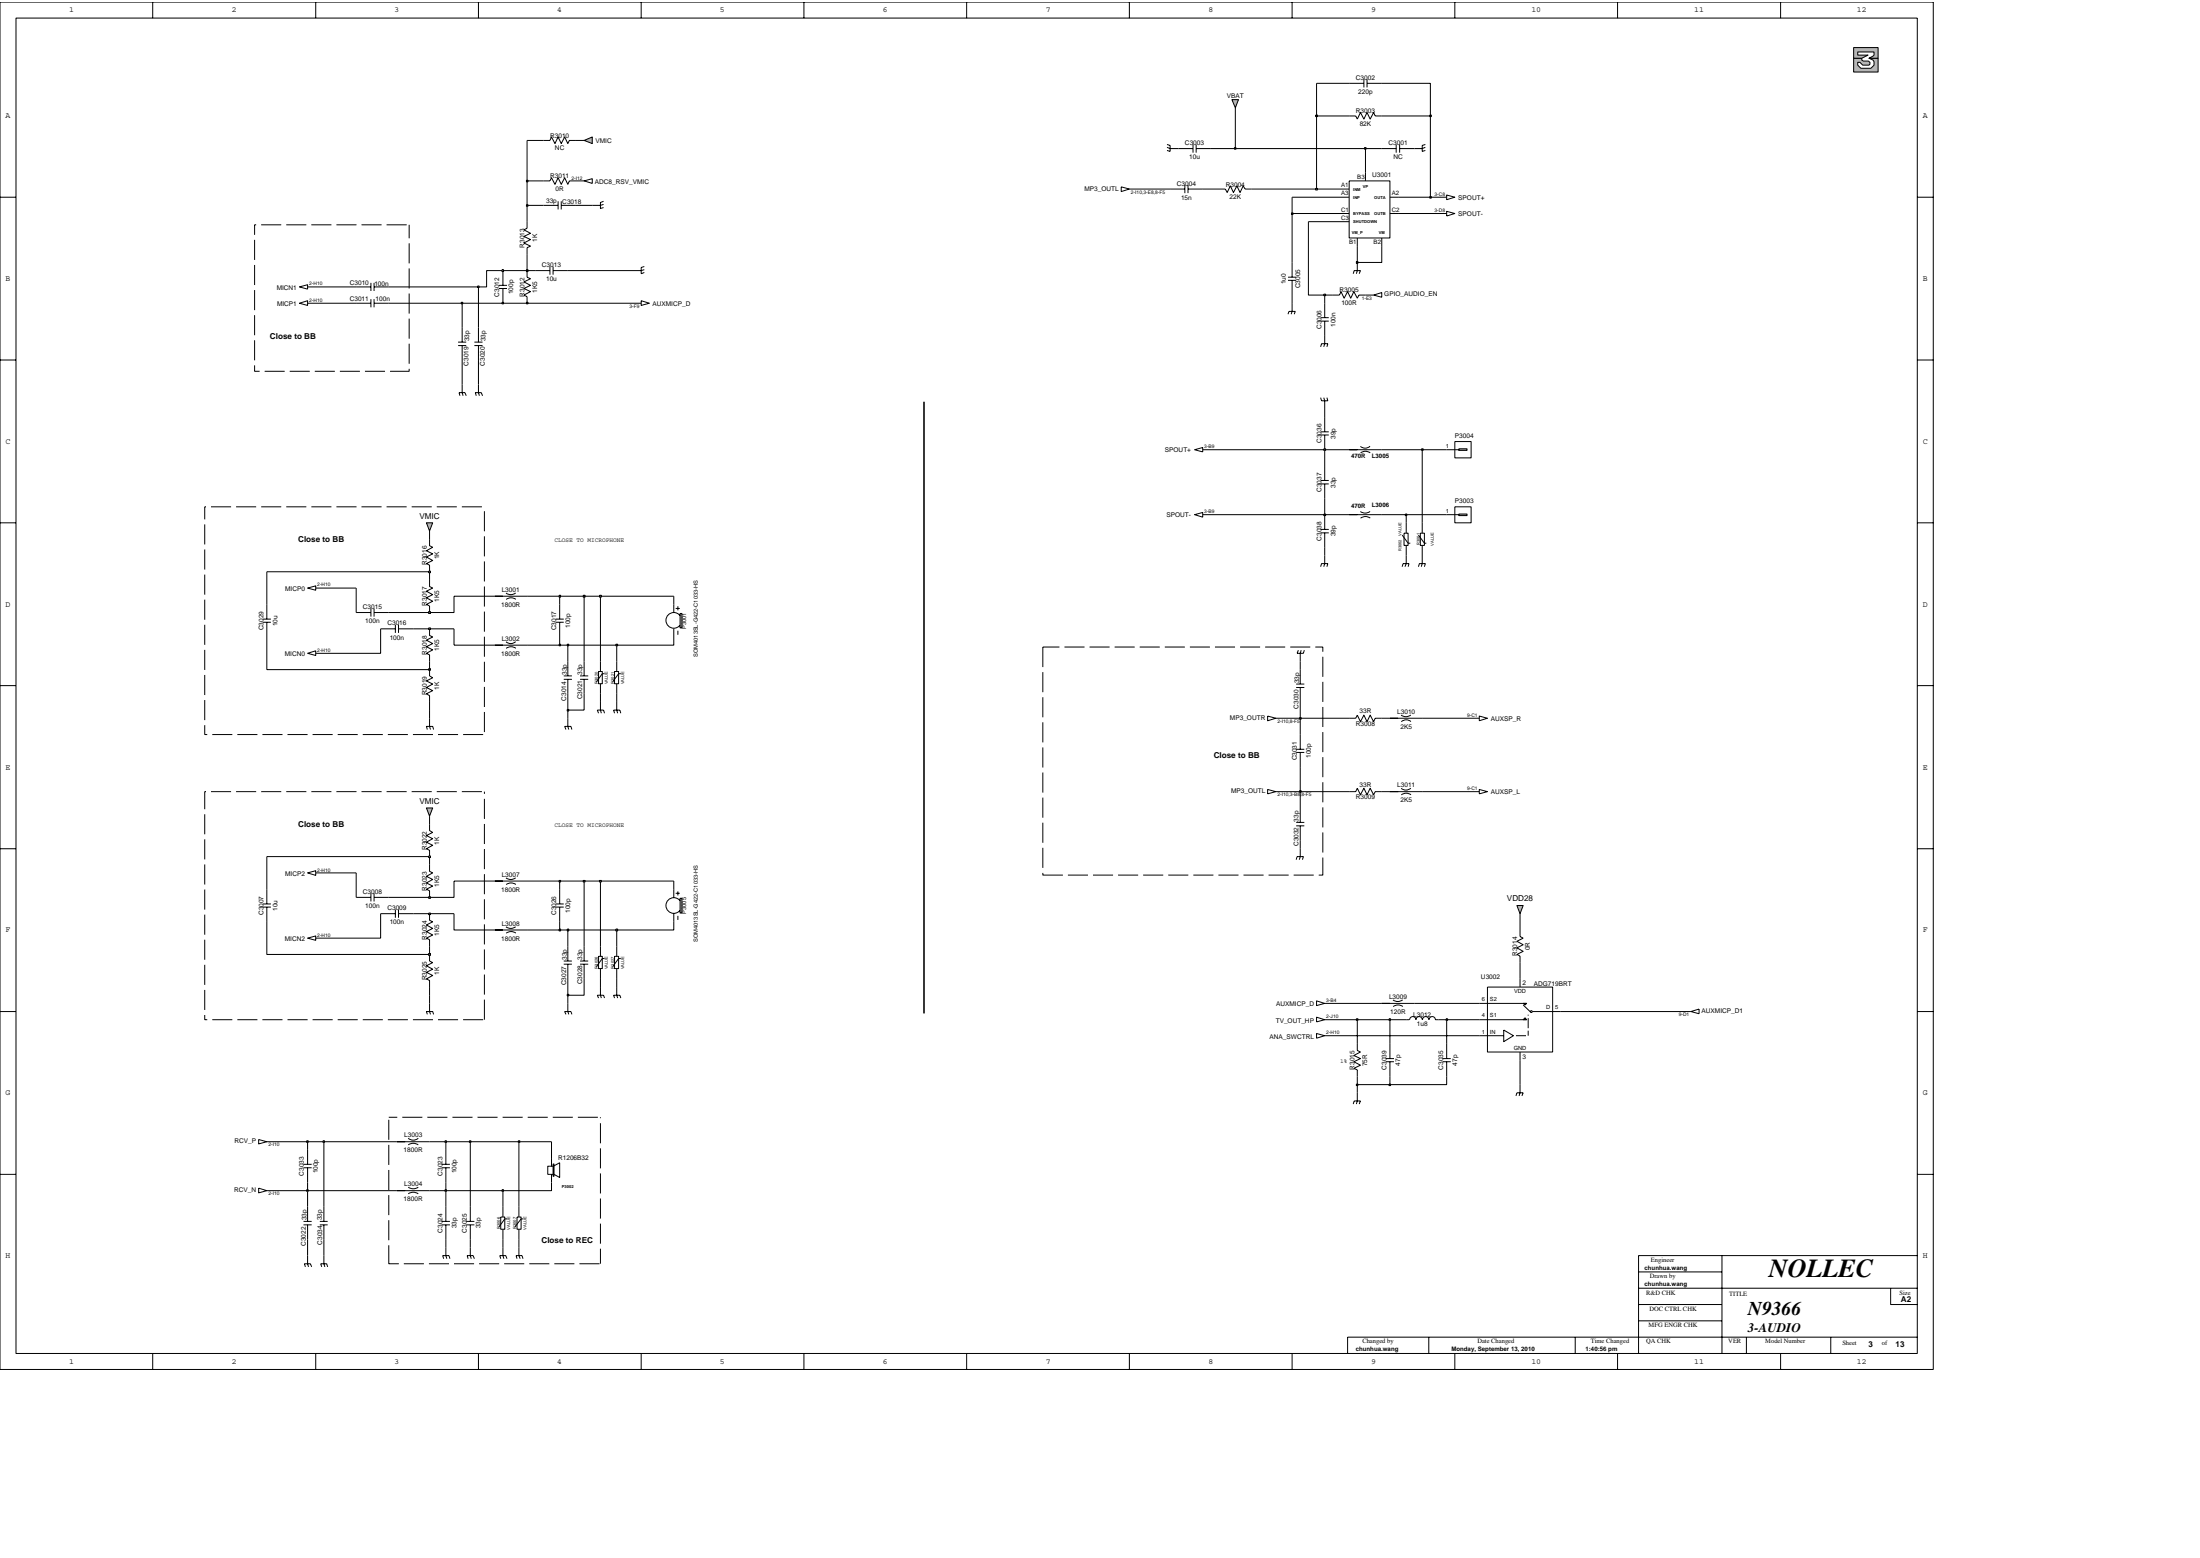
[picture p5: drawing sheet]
<svg xmlns="http://www.w3.org/2000/svg" width="297mm" height="210mm" viewBox="0 0 297 210" stroke-linecap="round" stroke-linejoin="round" font-family="sans-serif">
<path d="M91.2 82.1h.6M91.5 81.8v.6M91.5 85.1v.6M175 111.4h1.1M175 111h1.1M175.6 109v2M175.6 111.4v2" fill="none" stroke="#000" stroke-width=".14"/>
<path d="M91.8 82.8h.3v1.9h-.3z" fill="#b3b3b3"/>
<g fill="none" stroke="#000" stroke-width=".14">
<path d="M87 36l-.4 .1v.8l.4-.1M87 36.4l-.4 .1h-1.1M195.3 26.3l1.1 .3-1.1 .4zM61.8 46.6h1.1M61.8 46.2h1.1M62.4 44.2v2M62.4 46.6v2M178.3 58.7h1.1M178.3 58.3h1.1M178.3 43.3h1.1M178.3 42.9h1.1M178.9 40.9v2"/>
<path d="M178.9 43.3v2M178.9 56.3v2M178.9 58.7v2M66.8 80.5h4.4M69.6 80l-.6 .2-.7-.2M69.7 80.9l-.7-.2-.7 .2M80.8 96.3l-.2-.5h.9l.1 .5M81.1 94.7v1.1l.1 .5M91 81.6v1.1M91 84.9v1.1M91.8 83.1a1.06 1.06 0 0 0-1.5-.2 1.06 1.06 0 0 0-.1 1.6 1.06 1.06 0 0 0 1.6-.1M91.8 82.8h.3v1.9h-.3z"/>
<path d="M41.5 117.8l1.1-.3v.6zM177.8 135.1l1.1 .3-1.1 .3zM177.8 139.5l1.1 .3-1.1 .3zM59.6 157.6h1.1M59.6 157.1h1.1M60.2 155.2v1.9M60.2 157.6v2M204.7 147.9l.1-.4h.9l-.2 .4M205.2 146.4v1.1l-.1 .4M59.9 169.9l-.1-.5h.8l.1 .5M60.2 168.3v1.1l.1 .5"/>
</g>
<path d="M197 60.6h1.1v.2h-1.1z" fill="#b3b3b3"/>
<g fill="none" stroke="#000" stroke-width=".14">
<path d="M157.6 19.9l.4 .2h1.1M157.6 19.5l.4 .1v.8l-.4-.1M182.2 11.2h1.9M184.1 10.7v1.1M184.6 10.7v1.1M184.6 11.2h2M188.5 19.5v1.1M189 19.5v1.1M40.4 38.7l1.1-.3v.6zM71.2 36.5v.9l.4 .2-.9 .4 .9 .5-.9 .4 .9 .5-.9 .4 .5 .2v.9M73.4 24.4h.9l.2-.4 .4 .9 .5-.9 .4 .9 .4-.9 .5 .9 .2-.5h.9M73.4 27.7h2"/>
<path d="M75.4 27.2v1.1M75.8 27.7h2M75.8 27.2v1.1M81.5 27.2l-.4 .1v.8l.4-.1M81.5 27.6l-.4 .1h-1.1M180 39.8h.8l.3-.4 .4 .8 .4-.8 .5 .8 .4-.8 .5 .8 .2-.4h.9M182.7 36.9l.1-.4h.9l-.2 .4M183.3 35.4v1.1l-.2 .4M185.5 39.8l1.1-.3v.6zM186.6 20.1h1.9M189 20.1h2M195.3 28.5l1.1 .3-1.1 .4z"/>
<path d="M40.4 40.9l1.1-.3v.6zM64.1 46.6h1.1M64.1 46.2h1.1M64.3 53.4l-.1-.4h.8l.2 .4M64.6 44.2v2M64.6 46.6v2M64.6 51.9v1.1l.1 .4M173.9 42.4l.1-.4h.9l-.1 .4M174.5 40.9v1.1l-.2 .4M178.3 46.8l.1-.4h.9l-.1 .4M178.9 45.3v1.1l-.2 .4M196.4 59.6h2.2v2.2h-2.2z"/>
<path d="M41.5 79.4l1.1-.3v.6zM58 78.3v.8l.4 .3-.8 .4 .8 .4-.8 .5 .8 .4-.8 .5 .4 .2v.9M58 72.8v.8l.4 .3-.8 .4 .8 .4-.8 .5 .8 .4-.8 .5 .4 .2v.9M178.3 76.5l.1-.4h.9l-.1 .4M178.3 71.9h1.1M178.3 71.4h1.1M178.9 69.5v1.9M178.9 71.9v2M178.9 75v1.1l-.2 .4M182.2 60.7h4.4M185 60.2a.97 .97 0 0 1-1.3 0M185 61.1l-.6-.2-.7 .2"/>
<path d="M191.5 72.2l.8 1.1h.3M191.5 76.5l.1-.4h.8l-.1 .4M191.8 72h.5v1.6h-.5zM192 70.6v1.4M192 73.6v2.5l-.1 .4M195.3 60.7h1.7M197 60.6h1.1v.2h-1.1zM41.5 88.2l1.1-.4v.7zM57.7 98.5l-.1-.5h.8l.1 .5M58 90.4v.8l.4 .3-.8 .4 .8 .4-.8 .5 .8 .4-.8 .4 .4 .3v.8M58 96.9v1.1l.1 .5M66.8 87.1h4.4"/>
<path d="M69.6 86.6a.97 .97 0 0 1-1.3 0M69.7 87.5l-.7-.2-.7 .2M78.3 91.7h1.1M78.3 91.2h1.1M78.9 89.3v1.9M78.9 91.7v1.9M83 90.6h.5v1.7h-.5zM83 96.3l-.2-.5h.9l.1 .5M83.3 89.3v1.3M83.3 92.3v1.3M83.3 94.7v1.1l.1 .5M83.8 90.9h-.3l-.8 1.1"/>
<path d="M199.7 96.6l1.1 .3-1.1 .4zM171.2 106.5l1.1 .3-1.1 .3zM187.7 106.8h4.3M190.5 106.4a.97 .97 0 0 1-1.3 0M190.5 107.3l-.6-.3-.7 .3M35.5 122.4h1.1M35.5 122h1.1M36 120v2M36 122.4v2M51.4 123.3h2M53.4 122.8v1.1M53.8 122.8v1.1"/>
<path d="M53.8 123.3h2M58 128.8v.9l.4 .2-.8 .4 .8 .5-.8 .4 .8 .4-.8 .5 .4 .2v.9M76.1 130.1h1.1M76.1 129.7h1.1M76.7 127.7v2M76.7 130.1v2M80.8 134.7l-.2-.4h.9l.1 .4M81.1 133.2v1.1l.1 .4M83 129.1h.5v1.6h-.5zM83 134.7l-.2-.4h.9l.1 .4M83.3 127.7v1.4M83.3 130.7v1.4"/>
<path d="M83.3 133.2v1.1l.1 .4M83.8 129.4h-.3l-.8 1.1M177.8 137.3l1.1 .3-1.1 .3zM186.6 135.4h4.4M189.4 134.9l-.7 .3-.6-.3M189.4 135.8l-.6-.2-.7 .2M189.9 137.6h.4M190.3 137.6a.42 .42 0 0 1 .5-.4 .42 .42 0 0 1 .4 .4 .42 .42 0 0 1 .4-.4 .42 .42 0 0 1 .4 .4M192.1 137.6a.42 .42 0 0 1 .4-.4 .42 .42 0 0 1 .4 .4M193 137.6a.42 .42 0 0 1 .4-.4 .42 .42 0 0 1 .4 .4h.4M41 157.6h1.1M41 157.1h1.1"/>
<path d="M41.5 155.2v1.9M41.5 157.6v2M53.6 154.1h4.4M55.1 153.6a1.02 1.02 0 0 0 1.4 0M55.1 154.5l.7-.2 .7 .2M182.7 149l.1-.4h.9l-.2 .4M183.3 140.9v.9l.4 .2-.9 .4 .9 .5-.9 .4 .9 .4-.9 .5 .5 .2v.9M183.3 147.5v1.1l-.2 .4M62.9 165.3h1.2M62.9 164.8h1.2M63.5 162.8v2M63.5 165.3v1.9"/>
<path d="M67.6 169.9l-.1-.5h.8l.2 .5M67.9 168.3v1.1l.1 .5"/>
</g>
<path d="M57.6 109h.8l-.4 1.1z" fill="#b3b3b3"/>
<path d="M161.1 19.5v1.1M161.5 19.5v1.1M159.1 20.1h2M161.5 20.1h2M57.6 109h.8l-.4 1.1z" fill="none" stroke="#000" stroke-width=".14"/>
<path d="M197 69.4h1.1v.2h-1.1z" fill="#b3b3b3"/>
<g fill="none" stroke="#000" stroke-width=".14">
<path d="M73.4 19h.9l.2-.5 .4 .9 .5-.9 .4 .9 .4-.9 .5 .9 .2-.4h.9M182.2 15.6h.8l.3 .5 .4-.9 .4 .9 .5-.9 .4 .9 .5-.9 .2 .4h.9M72.3 36.5h2M74.3 36v1.1M74.7 36.5h2M74.7 36v1.1M164.6 25.5h.8l.3 .5 .4-.9 .4 .9 .5-.9 .4 .9 .5-.9 .2 .4h.9M189.3 72.2l.8 1.1h.3M189.6 72h.5v1.6h-.5zM189.9 70.6v1.4M189.9 73.6v1.4M195.3 69.5h1.7"/>
<path d="M196.4 68.4h2.2v2.2h-2.2zM197 69.4h1.1v.2h-1.1zM75 84h1.1M75 83.6h1.1M75.6 81.6v2M75.6 84v2M76.4 98.5l-.2-.5h.9l.1 .5M76.7 96.9v1.1l.1 .5M175.3 87.7l-.2 .5h.9l.1-.5M175.7 87.7l-.1 .5v1.1M187.7 96.9h4.3M190.5 96.5l-.7 .2-.6-.2"/>
<path d="M190.5 97.4a.97 .97 0 0 0-1.3 0M228.3 136.5l1.1-.3v.6zM187.1 143.3h1.1M187.1 142.9h1.1M187.7 140.9v2M187.7 143.3v2M194.8 143.3h1.1M194.8 142.9h1.1M195.3 140.9v2M195.3 143.3v2M41 165.3h1.1M41 164.8h1.1"/>
<path d="M41.2 171l-.1-.5h.8l.2 .5M41.5 162.8v2M41.5 165.3v1.9M41.5 169.4v1.1l.2 .5M43.4 171l-.1-.5h.8l.1 .5M43.7 169.4v1.1l.2 .5"/>
</g>
<path d="M204.8 122.2h.9l-.5 1.1z" fill="#b3b3b3"/>
<path d="M86.6 40.6l1.1 .3-1.1 .3zM204.8 122.2h.9l-.5 1.1z" fill="none" stroke="#000" stroke-width=".14"/>
<path d="M57.6 70.6h.8l-.4 1.1z" fill="#b3b3b3"/>
<g fill="none" stroke="#000" stroke-width=".14">
<path d="M67.4 38.9h1.1M67.4 38.5h1.1M67.9 36.5v2M67.9 38.9v2M78.9 24.4l1.1-.3v.7zM62.1 53.4l-.1-.4h.8l.1 .4M62.4 51.9v1.1l.1 .4M57.6 70.6h.8l-.4 1.1zM161.3 69.5l1.1-.3v.6zM161.3 60.7l1.1-.3v.6zM182.2 69.5h4.4M185 69l-.7 .2-.6-.2"/>
<path d="M185 69.9l-.6-.2-.7 .2M76.1 91.7h1.1M76.1 91.2h1.1M76.7 89.3v1.9M76.7 91.7v1.9M171.2 96.6l1.1 .3-1.1 .4zM175.6 99.1v2M58 116.7v.9l.4 .2-.8 .5 .8 .4-.8 .5 .8 .4-.8 .4 .4 .2v.9M58 111.2v.9l.4 .2-.8 .5 .8 .4-.8 .5 .8 .4-.8 .4 .4 .3v.8M175 101.5h1.1M175 101.1h1.1M175.6 101.5v2"/>
<path d="M199.7 106.5l1.1 .3-1.1 .3zM41.5 126.6l1.1-.3v.6zM66.8 125.5h4.4M69.6 125.1l-.6 .2-.7-.2M69.7 125.9l-.7-.2-.7 .2M80.8 129.1h.5v1.6h-.5zM81.1 127.7v1.4M81.1 130.7v1.4M81.6 129.4h-.3l-.8 1.1M199.7 137.6h6.4M199.7 135.4h6.4M200.8 133.2h8.8v8.8h-8.8z"/>
<path d="M206.9 136.5h2.7M34.9 153.8l1.1 .3-1.1 .3zM43.2 165.3h1M43.2 164.8h1M43.7 162.8v2M43.7 165.3v1.9M67.6 164.2h.6v1.7h-.6zM67.9 162.8v1.4M67.9 165.9v1.3M68.5 164.5h-.3l-.8 1.1"/>
</g>
<path d="M205.7 135.4h.4l-.2 .2z" fill="#b3b3b3"/>
<g fill="none" stroke="#000" stroke-width=".14">
<path d="M199.7 139.8h3.3M203 139l1.3 .8-1.3 .8zM204.7 139.8h1.3M205.2 132.1v1.1M205.7 135.4h.4l-.2 .2zM206.3 136.9v.2M206.3 137.4v1.4M206.3 139.1v.7M209.6 136.5h1.1M205.2 142v1.1"/>
<circle cx="206.8" cy="136.5" r=".13"/>
</g>
<path d="M205.9 137.4l.2 .2h-.4z" fill="#b3b3b3"/>
<path d="M192.4 19.5l-.4 .1v.8l.4-.1M192.4 19.9l-.4 .2h-1M91.2 120.6h.6M91.5 120.3v.5M91.5 123.6v.5M205.2 125.5v.9l.5 .2-.9 .4 .9 .5-.9 .4 .9 .5-.9 .4 .4 .2v.9M205.7 135.6l1 1M205.9 137.4l.2 .2h-.4zM69.8 169.9l-.1-.5h.8l.1 .5M70.1 168.3v1.1l.1 .5" fill="none" stroke="#000" stroke-width=".14"/>
<path d="M91.8 121.2h.3v2h-.3z" fill="#b3b3b3"/>
<g fill="none" stroke="#000" stroke-width=".14">
<path d="M48.1 40.9h2M50.1 40.4v1.1M50.5 40.4v1.1M50.5 40.9h2M178.3 65.3h1.1M178.3 64.8h1.1M178.9 62.9v1.9M178.9 65.3v2M189.3 76.5l.1-.4h.8l-.1 .4M189.9 75v1.1l-.2 .4M175 116l.1-.4h.9l-.1 .4M175.6 114.5v1.1l-.2 .4"/>
<path d="M76.4 136.9l-.2-.4h.9l.1 .4M76.7 135.4v1.1l.1 .4M91 120v1.1M91 123.3v1.1M91.8 121.6a1.06 1.06 0 0 0-1.5-.2 1.06 1.06 0 0 0-.1 1.6 1.06 1.06 0 0 0 1.6-.1M91.8 121.2h.3v2h-.3zM74.5 156.3v1.1M74.5 158.5v1.1M74.7 157.4h-.7v1.1h.7M74.7 157.4l.9-.5v2l-.9-.5"/>
</g>
<path d="M74.7 157.1h.1v1.6h-.1z" fill="#b3b3b3"/>
<g fill="none" stroke="#000" stroke-width=".14">
<path d="M48.1 38.7h2M50.1 38.2v1.1M50.5 38.2v1.1M50.5 38.7h2M71.2 29.9v.9l-.5 .2 .9 .5-.9 .4 .9 .4-.9 .5 .9 .4-.4 .2v.9M158 25.5h2M160 25v1.1M160.4 25.5h2M160.4 25v1.1M173.9 37.8h1.1M173.9 37.4h1.1M174.5 35.4v2"/>
<path d="M174.5 37.8v2M181.1 25.5h1.1M181.1 26.6h1.1M181.1 28.8h1.1M181.1 29.9h1.1M182.2 24.4h5.5v7.7h-5.5zM183.3 32.1v1.1M184.4 23.3v1.1M186.6 32.1v1.1M187.7 26.6h1.1M187.7 28.8h1.1M178.3 53.7l.1 .4h.9l-.1-.4"/>
<path d="M178.7 53.7l.2 .4v1.1M35.5 84h1.1M35.5 83.6h1.1M36 81.6v2M36 84v2M48.1 82.7h2M50.1 82.1v1.1M50.5 82.1v1.1M50.5 82.7h2M51.4 84.9h2M53.4 84.3v1.1M53.8 84.3v1.1"/>
<path d="M53.8 84.9h2M58 84.9v.9l.4 .2-.8 .4 .8 .5-.8 .4 .8 .4-.8 .5 .4 .2v.9M182.2 96.9h.8l.3-.4 .4 .9 .4-.9 .5 .9 .4-.9 .5 .9 .2-.5h.9M182.2 106.8h.8l.3-.4 .4 .9 .4-.9 .5 .9 .4-.9 .5 .9 .2-.5h.9M48.1 121.1h2M50.1 120.6v1.1M50.5 120.6v1.1M50.5 121.1h2M57.7 136.9l-.1-.4h.8l.1 .4M58 123.3v.9l.4 .2-.8 .4 .8 .5-.8 .4 .8 .5-.8 .4 .4 .2v.9M58 135.4v1.1l.1 .4M78.3 130.1h1.1"/>
<path d="M78.3 129.7h1.1M78.9 127.7v2M78.9 130.1v2M74.7 157.1h.1v1.6h-.1zM34.9 160.3l1.1 .4-1.1 .3zM53.6 160.7h4.4M55.1 160.2l.7 .2 .7-.2M55.1 161.1l.7-.2 .7 .2M59.6 165.3h1.1M59.6 164.8h1.1M60.2 162.8v2M60.2 165.3v1.9"/>
<path d="M63.2 169.9l-.1-.5h.8l.2 .5M63.5 168.3v1.1l.1 .5M69.8 164.2h.6v1.7h-.6zM70.1 162.8v1.4M70.1 165.9v1.3M70.6 164.5h-.2l-.9 1.1"/>
</g>
<path d="M166.3 13.4h.9l-.4 1.1z" fill="#b3b3b3"/>
<path d="M166.3 13.4h.9l-.4 1.1z" fill="none" stroke="#000" stroke-width=".14"/>
<path d="M78.9 19l1.1-.5v.9z" fill="#b3b3b3"/>
<path d="M78.9 19l1.1-.5v.9zM175 92.8h1.1M175 92.3h1.1M175.6 90.4v1.9M175.6 92.8v1.9M66.8 118.9h4.4M69.6 118.5l-.6 .2-.7-.2M69.7 119.4l-.7-.2-.7 .2M75 122.4h1.1M75 122h1.1M75.6 120v2M75.6 122.4v2" fill="none" stroke="#000" stroke-width=".14"/>
<path d="M250.3 7.9h1.1v.2l.2 .1h.7l.2 .2v.3l-.2 .1h-.8l-.4-.4h-.3v.4l.4 .4h1.4l.4-.4v-.5l-.1-.2-.6-.2h1.3v1.8h-3.3z" fill-rule="evenodd" fill="#b3b3b3"/>
<path d="M250.3 7.9h1.1v.2l.2 .1h.7l.2 .2v.3l-.2 .1h-.8l-.4-.4h-.3v.4l.4 .4h1.4l.4-.4v-.5l-.1-.2-.6-.2h1.3v1.8h-3.3z" fill="none" stroke="#000" stroke-width=".14"/>
<path d="M250.3 6.4h3.3v1.5h-1.3l.7-.5v-.4h-2.2v.4h1.4l-.8 .5h-1.1z" fill-rule="evenodd" fill="#b3b3b3"/>
<g fill="none" stroke="#000" stroke-width=".14">
<path d="M250.3 6.4h3.3v1.5h-1.3l.7-.5v-.4h-2.2v.4h1.4l-.8 .5h-1.1zM151.4 25.2l1.1 .3-1.1 .4zM80.8 90.6h.5v1.7h-.5zM81.1 89.3v1.3M81.1 92.3v1.3M81.6 90.9h-.3l-.8 1.1M43.7 154.1v8.7M63.5 154.1v8.7M70.1 154.1v8.7M36 160.7h5.5v2.1M41.5 167.2v2.2M43.7 167.2v2.2"/>
<path d="M60.2 160.7v2.1M60.2 167.2v1.1M63.5 167.2v1.1M67.9 160.7v2.1M67.9 167.2v1.1M70.1 167.2v1.1"/>
</g>
<path d="M41.4 160.6h.2v.2h-.2z" fill="#c2c2c2"/>
<path d="M41.5 159.6v1.1h12.1M41.4 160.6h.2v.2h-.2zM58 160.7h2.2" fill="none" stroke="#000" stroke-width=".14"/>
<path d="M60.1 160.6h.2v.2h-.2z" fill="#c2c2c2"/>
<path d="M60.2 159.6v1.1h7.7M60.1 160.6h.2v.2h-.2z" fill="none" stroke="#000" stroke-width=".14"/>
<path d="M67.8 160.6h.2v.2h-.2z" fill="#c2c2c2"/>
<path d="M36 154.1h5.5v1.1M60.2 154.1v1.1M74.5 159.6v1.1h-6.6M74.5 154.1v2.2M67.8 160.6h.2v.2h-.2z" fill="none" stroke="#000" stroke-width=".14"/>
<path d="M41.4 154h.2v.2h-.2z" fill="#c2c2c2"/>
<path d="M41.4 154h.2v.2h-.2zM41.5 154.1h2.2" fill="none" stroke="#000" stroke-width=".14"/>
<path d="M43.6 154h.2v.2h-.2z" fill="#c2c2c2"/>
<path d="M43.6 154h.2v.2h-.2zM43.7 154.1h9.9M58 154.1h2.2" fill="none" stroke="#000" stroke-width=".14"/>
<path d="M60.1 154h.2v.2h-.2z" fill="#c2c2c2"/>
<path d="M60.1 154h.2v.2h-.2zM60.2 154.1h3.3" fill="none" stroke="#000" stroke-width=".14"/>
<path d="M63.4 154h.2v.2h-.2z" fill="#c2c2c2"/>
<path d="M63.4 154h.2v.2h-.2zM63.5 154.1h6.6" fill="none" stroke="#000" stroke-width=".14"/>
<path d="M70 154h.2v.2h-.2z" fill="#c2c2c2"/>
<path d="M70 154h.2v.2h-.2zM70.1 154.1h4.4M183.3 146.4v1.1" fill="none" stroke="#000" stroke-width=".14"/>
<path d="M183.1 146.3h.2v.2h-.2z" fill="#c2c2c2"/>
<path d="M183.1 146.3h.2v.2h-.2zM183.3 145.3v1.1h4.4" fill="none" stroke="#000" stroke-width=".14"/>
<path d="M187.5 146.3h.2v.2h-.2z" fill="#c2c2c2"/>
<path d="M178.9 137.6h4.4v3.3M178.9 139.8h20.8M187.7 137.6v3.3M195.3 137.6v3.3M187.5 146.3h.2v.2h-.2zM187.7 145.3v1.1h7.6v-1.1M205.2 143.1v3.3" fill="none" stroke="#000" stroke-width=".14"/>
<path d="M183.1 137.5h.2v.2h-.2z" fill="#c2c2c2"/>
<path d="M183.1 137.5h.2v.2h-.2zM183.3 137.6h4.4" fill="none" stroke="#000" stroke-width=".14"/>
<path d="M187.5 137.5h.2v.2h-.2z" fill="#c2c2c2"/>
<path d="M187.5 137.5h.2v.2h-.2zM187.7 137.6h2.2M194.2 137.6h1.1" fill="none" stroke="#000" stroke-width=".14"/>
<path d="M195.2 137.5h.3v.2h-.3z" fill="#c2c2c2"/>
<path d="M58 133.2v2.2M76.7 134.3v1.1M178.9 135.4h7.7M191 135.4h8.7M195.2 137.5h.3v.2h-.3zM195.3 137.6h4.4M210.7 136.5h17.6" fill="none" stroke="#000" stroke-width=".14"/>
<path d="M76.6 134.2h.2v.2h-.2z" fill="#c2c2c2"/>
<path d="M36 124.4v4.4h22M76.6 134.2h.2v.2h-.2zM76.7 132.1v2.2h2.2v-2.2M81.1 132.1v1.1M83.3 132.1v1.1M205.2 129.9v2.2" fill="none" stroke="#000" stroke-width=".14"/>
<path d="M57.9 128.7h.2v.2h-.2z" fill="#c2c2c2"/>
<path d="M78.9 118.9v8.8M81.1 118.9v8.8M51.4 123.3v3.3h-8.8M57.9 128.7h.2v.2h-.2zM58 127.7v1.1M61.3 123.3v2.2h5.5M71.2 125.5h4.4M76.7 125.5v2.2M83.3 125.5v2.2" fill="none" stroke="#000" stroke-width=".14"/>
<path d="M75.5 125.4h.2v.2h-.2z" fill="#c2c2c2"/>
<path d="M75.5 125.4h.2v.2h-.2zM75.6 124.4v1.1h1.1" fill="none" stroke="#000" stroke-width=".14"/>
<path d="M76.6 125.4h.2v.2h-.2z" fill="#c2c2c2"/>
<path d="M76.6 125.4h.2v.2h-.2zM76.7 125.5h6.6" fill="none" stroke="#000" stroke-width=".14"/>
<path d="M83.1 125.4h.3v.2h-.3z" fill="#c2c2c2"/>
<path d="M55.8 123.3h2.2M83.1 125.4h.3v.2h-.3zM91 124.4v1.1h-7.7M205.2 123.3v2.2" fill="none" stroke="#000" stroke-width=".14"/>
<path d="M57.9 123.2h.2v.2h-.2z" fill="#c2c2c2"/>
<path d="M48.1 117.8v3.3M52.5 121.1h5.5M57.9 123.2h.2v.2h-.2zM58 123.3h3.3" fill="none" stroke="#000" stroke-width=".14"/>
<path d="M57.9 121h.2v.2h-.2z" fill="#c2c2c2"/>
<path d="M36 115.6v4.4M66.8 118.9h-5.5v2.2h-3.3M71.2 118.9h4.4v1.1M91 118.9v1.1M57.9 121h.2v.2h-.2z" fill="none" stroke="#000" stroke-width=".14"/>
<path d="M75.5 118.8h.2v.2h-.2z" fill="#c2c2c2"/>
<path d="M75.5 118.8h.2v.2h-.2zM75.6 118.9h3.3" fill="none" stroke="#000" stroke-width=".14"/>
<path d="M78.7 118.8h.3v.2h-.3z" fill="#c2c2c2"/>
<path d="M78.7 118.8h.3v.2h-.3zM78.9 118.9h2.2" fill="none" stroke="#000" stroke-width=".14"/>
<path d="M80.9 118.8h.3v.2h-.3z" fill="#c2c2c2"/>
<path d="M36 115.6h22v1.1M42.6 117.8h5.5M80.9 118.8h.3v.2h-.3zM81.1 118.9h9.9" fill="none" stroke="#000" stroke-width=".14"/>
<path d="M57.9 115.5h.2v.2h-.2z" fill="#c2c2c2"/>
<path d="M57.9 115.5h.2v.2h-.2zM58 110.1v1.1M172.3 106.8h3.3v2.2M175.6 113.4v1.1" fill="none" stroke="#000" stroke-width=".14"/>
<path d="M175.5 106.7h.2v.2h-.2z" fill="#c2c2c2"/>
<path d="M58 95.8v1.1M76.7 95.8v1.1M172.3 96.9h3.3v2.2M175.5 106.7h.2v.2h-.2zM175.6 103.5v3.3h6.6M186.6 106.8h1.1M192 106.8h7.7" fill="none" stroke="#000" stroke-width=".14"/>
<path d="M175.5 96.8h.2v.3h-.2z" fill="#c2c2c2"/>
<path d="M58 94.7v1.1M175.5 96.8h.2v.3h-.2zM175.6 94.7v2.2h6.6M186.6 96.9h1.1M192 96.9h7.7" fill="none" stroke="#000" stroke-width=".14"/>
<path d="M76.6 95.7h.2v.3h-.2z" fill="#c2c2c2"/>
<path d="M36 86v4.4h22M76.6 95.7h.2v.3h-.2zM76.7 93.6v2.2h2.2v-2.2M81.1 93.6v1.1M83.3 93.6v1.1" fill="none" stroke="#000" stroke-width=".14"/>
<path d="M57.9 90.2h.2v.3h-.2z" fill="#c2c2c2"/>
<path d="M51.4 84.9v3.3h-8.8M57.9 90.2h.2v.3h-.2zM58 89.3v1.1M61.3 84.9v2.2h5.5M71.2 87.1h4.4M76.7 87.1v2.2M78.9 80.5v8.8M81.1 80.5v8.8M83.3 87.1v2.2M175.6 89.3v1.1" fill="none" stroke="#000" stroke-width=".14"/>
<path d="M75.5 86.9h.2v.3h-.2z" fill="#c2c2c2"/>
<path d="M75.5 86.9h.2v.3h-.2zM75.6 86v1.1h1.1" fill="none" stroke="#000" stroke-width=".14"/>
<path d="M76.6 86.9h.2v.3h-.2z" fill="#c2c2c2"/>
<path d="M76.6 86.9h.2v.3h-.2zM76.7 87.1h6.6" fill="none" stroke="#000" stroke-width=".14"/>
<path d="M83.1 86.9h.3v.3h-.3z" fill="#c2c2c2"/>
<path d="M55.8 84.9h2.2M83.1 86.9h.3v.3h-.3zM91 86v1.1h-7.7" fill="none" stroke="#000" stroke-width=".14"/>
<path d="M57.9 84.7h.2v.2h-.2z" fill="#c2c2c2"/>
<path d="M48.1 79.4v3.3M52.5 82.7h5.5M57.9 84.7h.2v.2h-.2zM58 84.9h3.3" fill="none" stroke="#000" stroke-width=".14"/>
<path d="M57.9 82.5h.2v.3h-.2z" fill="#c2c2c2"/>
<path d="M36 77.2v4.4M57.9 82.5h.2v.3h-.2zM66.8 80.5h-5.5v2.2h-3.3M71.2 80.5h4.4v1.1M91 80.5v1.1" fill="none" stroke="#000" stroke-width=".14"/>
<path d="M75.5 80.3h.2v.3h-.2z" fill="#c2c2c2"/>
<path d="M75.5 80.3h.2v.3h-.2zM75.6 80.5h3.3" fill="none" stroke="#000" stroke-width=".14"/>
<path d="M78.7 80.3h.3v.3h-.3z" fill="#c2c2c2"/>
<path d="M78.7 80.3h.3v.3h-.3zM78.9 80.5h2.2" fill="none" stroke="#000" stroke-width=".14"/>
<path d="M80.9 80.3h.3v.3h-.3z" fill="#c2c2c2"/>
<path d="M36 77.2h22v1.1M42.6 79.4h5.5M80.9 80.3h.3v.3h-.3zM81.1 80.5h9.9" fill="none" stroke="#000" stroke-width=".14"/>
<path d="M57.9 77.1h.2v.2h-.2z" fill="#c2c2c2"/>
<path d="M57.9 77.1h.2v.2h-.2zM58 71.7v1.1M162.4 69.5h16.5M178.9 73.9v1.1M189.9 69.5v1.1M192 60.7v9.9" fill="none" stroke="#000" stroke-width=".14"/>
<path d="M178.7 69.4h.3v.2h-.3z" fill="#c2c2c2"/>
<path d="M178.7 69.4h.3v.2h-.3zM178.9 67.3v2.2h3.3M186.6 69.5h3.3" fill="none" stroke="#000" stroke-width=".14"/>
<path d="M189.7 69.4h.2v.2h-.2z" fill="#c2c2c2"/>
<path d="M162.4 60.7h16.5v2.2M189.7 69.4h.2v.2h-.2zM189.9 69.5h5.4" fill="none" stroke="#000" stroke-width=".14"/>
<path d="M178.7 60.6h.3v.2h-.3z" fill="#c2c2c2"/>
<path d="M178.7 60.6h.3v.2h-.3zM178.9 60.7h3.3M186.6 60.7h5.4" fill="none" stroke="#000" stroke-width=".14"/>
<path d="M191.9 60.6h.3v.2h-.3z" fill="#c2c2c2"/>
<path d="M64.6 38.7v5.5M41.5 40.9h6.6M52.5 40.9h9.9v3.3M62.4 48.6v3.3M64.6 48.6v3.3M178.9 55.2v1.1M191.9 60.6h.3v.2h-.3zM192 60.7h3.3" fill="none" stroke="#000" stroke-width=".14"/>
<path d="M62.3 40.8h.2v.2h-.2z" fill="#c2c2c2"/>
<path d="M62.3 40.8h.2v.2h-.2zM62.4 40.9h5.5" fill="none" stroke="#000" stroke-width=".14"/>
<path d="M67.8 40.8h.2v.2h-.2z" fill="#c2c2c2"/>
<path d="M67.8 40.8h.2v.2h-.2zM67.9 40.9h3.3" fill="none" stroke="#000" stroke-width=".14"/>
<path d="M71.1 40.8h.2v.2h-.2z" fill="#c2c2c2"/>
<path d="M174.5 39.8v1.1M176.7 29.9v9.9h2.2v1.1M71.1 40.8h.2v.2h-.2zM71.2 40.9h15.4" fill="none" stroke="#000" stroke-width=".14"/>
<path d="M178.7 39.7h.3v.2h-.3z" fill="#c2c2c2"/>
<path d="M41.5 38.7h6.6M52.5 38.7h12.1M178.7 39.7h.3v.2h-.3zM178.9 39.8h1.1M184.4 39.8h1.1" fill="none" stroke="#000" stroke-width=".14"/>
<path d="M64.5 38.6h.2v.2h-.2z" fill="#c2c2c2"/>
<path d="M64.5 38.6h.2v.2h-.2zM67.9 36.5h-2.2v2.2h-1.1" fill="none" stroke="#000" stroke-width=".14"/>
<path d="M67.8 36.4h.2v.2h-.2z" fill="#c2c2c2"/>
<path d="M67.8 36.4h.2v.2h-.2zM67.9 36.5h3.3" fill="none" stroke="#000" stroke-width=".14"/>
<path d="M71.1 36.4h.2v.2h-.2z" fill="#c2c2c2"/>
<path d="M71.1 36.4h.2v.2h-.2zM71.2 34.3v2.2h1.1M76.7 36.5h8.8M174.5 28.8v6.6" fill="none" stroke="#000" stroke-width=".14"/>
<path d="M183.1 35.3h.2v.2h-.2z" fill="#c2c2c2"/>
<path d="M71.2 27.7v2.2M176.7 29.9h4.4M183.1 35.3h.2v.2h-.2zM183.3 33.2v2.2h3.3v-2.2" fill="none" stroke="#000" stroke-width=".14"/>
<path d="M174.4 28.7h.2v.2h-.2z" fill="#c2c2c2"/>
<path d="M174.4 28.7h.2v.2h-.2zM174.5 26.6v2.2h6.6M188.8 28.8h6.5" fill="none" stroke="#000" stroke-width=".14"/>
<path d="M71.1 27.6h.2v.2h-.2z" fill="#c2c2c2"/>
<path d="M71.1 27.6h.2v.2h-.2zM71.2 24.4v3.3h2.2M77.8 27.7h2.2M174.5 26.6h6.6M188.8 26.6h4.3" fill="none" stroke="#000" stroke-width=".14"/>
<path d="M193 26.5h.3v.2h-.3z" fill="#c2c2c2"/>
<path d="M193.1 15.6v11h2.2M152.5 25.5h5.5M162.4 25.5h2.2M169 25.5h8.8M193 26.5h.3v.2h-.3z" fill="none" stroke="#000" stroke-width=".14"/>
<path d="M177.6 25.4h.3v.2h-.3z" fill="#c2c2c2"/>
<path d="M177.8 15.6v9.9h3.3M177.6 25.4h.3v.2h-.3z" fill="none" stroke="#000" stroke-width=".14"/>
<path d="M71.1 24.3h.2v.2h-.2z" fill="#c2c2c2"/>
<path d="M71.2 19v5.4h2.2M71.1 24.3h.2v.2h-.2zM77.8 24.4h1.1M163.5 20.1h3.3M184.4 20.1v3.2" fill="none" stroke="#000" stroke-width=".14"/>
<path d="M166.7 19.9h.2v.2h-.2z" fill="#c2c2c2"/>
<path d="M166.7 19.9h.2v.2h-.2zM166.8 14.5v5.6h17.6" fill="none" stroke="#000" stroke-width=".14"/>
<path d="M184.2 19.9h.2v.2h-.2z" fill="#c2c2c2"/>
<path d="M71.2 19h2.2M77.8 19h1.1M184.2 19.9h.2v.2h-.2zM184.4 20.1h2.2" fill="none" stroke="#000" stroke-width=".14"/>
<path d="M177.6 15.5h.3v.2h-.3z" fill="#c2c2c2"/>
<path d="M177.6 15.5h.3v.2h-.3zM177.8 11.2v4.4h4.4M186.6 15.6h6.5" fill="none" stroke="#000" stroke-width=".14"/>
<path d="M193 15.5h.3v.2h-.3z" fill="#c2c2c2"/>
<g fill="none" stroke="#000" stroke-width=".14">
<path d="M0 .3h261v184.5h-261zM2.2 2.4h256.7v180.3h-256.7zM20.6 .3v2.1M42.6 .3v2.1M64.6 .3v2.1M86.6 .3v2.1M108.5 .3v2.1M130.5 .3v2.1M152.5 .3v2.1M174.5 .3v2.1M177.8 11.2h4.4M186.6 11.2h6.5v4.4"/>
<path d="M193 15.5h.3v.2h-.3zM196.4 .3v2.1M218.4 .3v2.1M240.4 .3v2.1M0 26.6h2.2M34.4 32.4v2.7M34.4 35.8v2.7M34.4 39.1v2.8M34.6 30.3h-.2v1.4M35.3 30.3h2.7M38.7 30.3h2.7M42 30.3h2.7"/>
<path d="M45.4 30.3h2.7M48.8 30.3h2.7M52.2 30.3h2.7M55.2 30.3v1.9M55.2 32.8v2.7M55.2 36.2v2.7M55.2 39.6v2.7M258.9 26.6h2.1M0 48.6h2.2M34.4 49.3v.8h.7M34.4 42.5v2.7M34.4 45.9v2.7"/>
<path d="M35.7 50.1h2.7M39.1 50.1h2.7M42.5 50.1h2.7M45.9 50.1h2.7M49.3 50.1h2.7M55.2 49.8v.3h-2.5M55.2 43v2.7M55.2 46.4v2.7M258.9 48.6h2.1M0 70.6h2.2M27.6 70.8v2.7M27.6 74.2v2.7"/>
<path d="M27.6 77.5v2.7M27.8 68.4h-.2v1.7M28.5 68.4h2.7M31.9 68.4h2.7M35.3 68.4h2.7M38.7 68.4h2.7M42 68.4h2.7M45.4 68.4h2.7M48.8 68.4h2.7M52.2 68.4h2.7M55.6 68.4h2.7M59 68.4h2.7"/>
<path d="M62.4 68.4h2.7M65.4 69v2.7M65.4 72.4v2.7M65.4 75.8v2.7M65.4 79.1v2.8M258.9 70.6h2.1M0 92.5h2.2M27.6 97.9v1.2h.4M27.6 80.9v2.7M27.6 84.3v2.7M27.6 87.7v2.7M27.6 91.1v2.7"/>
<path d="M27.6 94.5v2.7M28.7 99.1h2.7M32 99.1h2.8M35.4 99.1h2.7M38.8 99.1h2.7M42.2 99.1h2.7M45.6 99.1h2.7M49 99.1h2.7M52.4 99.1h2.7M55.8 99.1h2.7M59.1 99.1h2.7M62.5 99.1h2.7"/>
<path d="M65.4 82.5v2.7M65.4 85.9v2.7M65.4 89.3v2.7M65.4 92.7v2.7M65.4 96.1v2.7M140.8 90.7v2.7M140.8 94.1v2.7M140.8 97.5v2.7M143 87.3h-2.2v2.7M143.7 87.3h2.7M147.1 87.3h2.7M150.5 87.3h2.7"/>
<path d="M153.9 87.3h2.7M157.3 87.3h2.7M160.7 87.3h2.7M164 87.3h2.8M167.4 87.3h2.7M170.8 87.3h2.7M174.2 87.3h2.7M177.6 87.3h1v.7M178.6 88.6v2.7M178.6 92v2.7M178.6 95.4v2.7M178.6 98.8v2.7"/>
<path d="M258.9 92.5h2.1M0 114.5h2.2M27.6 109.9v2.7M27.6 113.3v2.7M27.6 116.7v2.7M27.8 106.8h-.2v2.4M28.5 106.8h2.7M31.9 106.8h2.7M35.3 106.8h2.7M38.7 106.8h2.7M42 106.8h2.7M45.4 106.8h2.7"/>
<path d="M48.8 106.8h2.7M52.2 106.8h2.7M55.6 106.8h2.7M59 106.8h2.7M62.4 106.8h2.7M65.4 106.8v.3M65.4 107.8v2.7M65.4 111.2v2.7M65.4 114.6v2.7M65.4 118v2.7M140.8 117.8v.3h2.7M140.8 100.9v2.7"/>
<path d="M140.8 104.3v2.7M140.8 107.6v2.7M140.8 111v2.7M140.8 114.4v2.7M144.2 118.1h2.7M147.6 118.1h2.7M151 118.1h2.7M154.3 118.1h2.8M157.7 118.1h2.7M161.1 118.1h2.7M164.5 118.1h2.7M167.9 118.1h2.7"/>
<path d="M171.3 118.1h2.7M174.7 118.1h2.7M178.6 115.7v2.4h-.5M178.6 102.2v2.7M178.6 105.6v2.7M178.6 109v2.7M178.6 112.3v2.7M258.9 114.5h2.1M0 136.5h2.2M27.6 137v.6h.4M27.6 120v2.8M27.6 123.4v2.7"/>
<path d="M27.6 126.8v2.7M27.6 130.2v2.7M27.6 133.6v2.7M28.7 137.6h2.7M32 137.6h2.8M35.4 137.6h2.7M38.8 137.6h2.7M42.2 137.6h2.7M45.6 137.6h2.7M49 137.6h2.7M52.4 137.6h2.7M55.8 137.6h2.7"/>
<path d="M59.1 137.6h2.7M62.5 137.6h2.7M65.4 121.4v2.7M65.4 124.7v2.8M65.4 128.1v2.7M65.4 131.5v2.7M65.4 134.9v2.7M258.9 136.5h2.1M0 158.5h2.2M52.5 151.1v2.7M52.5 154.5v2.7M52.5 157.9v2.7"/>
<path d="M52.5 150.8h1.1M54.3 150.8h2.7M57.7 150.8h2.7M61.1 150.8h2.7M64.5 150.8h2.7M67.9 150.8h2.7M71.2 150.8h2.8M74.6 150.8h2.7M78 150.8h2.7M81.1 150.8v.1M81.1 151.6v2.7M81.1 155v2.7"/>
<path d="M81.1 158.4v2.7M258.9 158.5h2.1M52.5 168v2.5h1.3M52.5 161.3v2.7M52.5 164.7v2.7M54.5 170.5h2.7M57.9 170.5h2.7M61.3 170.5h2.7M64.7 170.5h2.7M68.1 170.5h2.7M71.5 170.5h2.7M74.8 170.5h2.8"/>
<path d="M78.2 170.5h2.7M81.1 161.7v2.8M81.1 165.1v2.7M81.1 168.5v2M221.2 173.8h37.7M221.2 176.1h11.3M221.2 178.3h11.3M221.2 171.6h11.3M232.5 169.4v13.3M255.3 173.8v2.3h3.6M258.9 169.4h-37.7v13.3M20.6 182.7v2.1"/>
<path d="M42.6 182.7v2.1M64.6 182.7v2.1M86.6 182.7v2.1M108.5 182.7v2.1M130.5 182.7v2.1M152.5 182.7v2.1M174.5 182.7v2.1M192.9 180.5v2.2M196.4 182.7v2.1M212.7 180.5v2.2M218.4 182.7v2.1M235.8 180.5v2.2"/>
<path d="M240.4 182.7v2.1M247.2 180.5v2.2M258.9 180.5h-77v2.2"/>
</g>
<path d="M124.8 54.2v82.6" fill="none" stroke="#000" stroke-width=".21"/>
<text font-size="3.5" x="238.8" y="172.3">NOLLEC</text>
<text font-size="2.6" x="236" y="177.5">N9366</text>
<text font-size="1.8" x="236" y="179.8">3-AUDIO</text>
<g font-size="1.1">
<text x="9.3" y="1.7">1</text>
<text x="31.3" y="1.7">2</text>
<text x="53.3" y="1.7">3</text>
<text x="75.2" y="1.7">4</text>
<text x="97.2" y="1.7">5</text>
<text x="119.2" y="1.7">6</text>
<text x="141.2" y="1.7">7</text>
<text x="163.2" y="1.7">8</text>
<text x="185.1" y="1.7">9</text>
<text x="206.8" y="1.7">10</text>
<text x="228.7" y="1.7">11</text>
<text x="250.7" y="1.7">12</text>
<text x=".7" y="16">A</text>
<text x="259.6" y="16">A</text>
<text x=".7" y="37.9">B</text>
<text x="259.6" y="37.9">B</text>
<text x="36.4" y="45.7">Close to BB</text>
<text x=".7" y="59.9">C</text>
<text x="259.6" y="59.9">C</text>
<text x="56.6" y="70">VMIC</text>
<text x="40.3" y="73.2">Close to BB</text>
<text x=".7" y="81.9">D</text>
<text x="259.6" y="81.9">D</text>
<text x=".7" y="103.8">E</text>
<text x="163.9" y="102.3">Close to BB</text>
<text x="259.6" y="103.8">E</text>
<text x="40.3" y="111.6">Close to BB</text>
<text x="56.6" y="108.5">VMIC</text>
<text x=".7" y="125.8">F</text>
<text x="203.5" y="121.6">VDD28</text>
<text x="259.6" y="125.8">F</text>
<text x=".7" y="147.8">G</text>
<text x="259.6" y="147.8">G</text>
<text x="73.1" y="167.8">Close to REC</text>
<text x=".7" y="169.8">H</text>
<text x="259.6" y="169.8">H</text>
<text x="256.7" y="175.8">A2</text>
<text x="9.3" y="184.1">1</text>
<text x="31.3" y="184.1">2</text>
<text x="53.3" y="184.1">3</text>
<text x="75.2" y="184.1">4</text>
<text x="97.2" y="184.1">5</text>
<text x="119.2" y="184.1">6</text>
<text x="141.2" y="184.1">7</text>
<text x="163.2" y="184.1">8</text>
<text x="185.1" y="184.1">9</text>
<text x="206.8" y="184.1">10</text>
<text x="228.7" y="184.1">11</text>
<text x="250.7" y="184.1">12</text>
<text x="252.3" y="181.7">3</text>
<text x="255.9" y="181.7">13</text>
</g>
<g font-size=".9">
<text x="183.1" y="10.8">C3002</text>
<text x="165.6" y="13.2">VBAT</text>
<text x="183.1" y="15.3">R3003</text>
<text x="183.4" y="12.7">220p</text>
<text x="183.6" y="17">82K</text>
<text x="74.3" y="18.6">R3010</text>
<text x="74.9" y="20.3">NC</text>
<text x="80.4" y="19.3">VMIC</text>
<text x="160" y="19.6">C3003</text>
<text x="160.6" y="21.4">10u</text>
<text x="185.3" y="23.9">U3001</text>
<text x="187.5" y="19.6">C3001</text>
<text x="188.1" y="21.4">NC</text>
<text x="73.7" y="27.4">33p</text>
<text x="74.3" y="24.1">R3011</text>
<text x="75" y="25.8">0R</text>
<text x="75.9" y="27.5">C3018</text>
<text x="80.3" y="24.8">ADC8_RSV_VMIC</text>
<text x="146.4" y="25.7">MP3_OUTL</text>
<text x="158.9" y="25.1">C3004</text>
<text x="159.5" y="27">15n</text>
<text x="165.5" y="25.2">R3004</text>
<text x="166" y="26.9">22K</text>
<text x="196.9" y="29.1">SPOUT-</text>
<text x="196.9" y="26.9">SPOUT+</text>
<text x="70.8" y="33.4" transform="rotate(-90 70.8 33.4)">R3013</text>
<text x="72.5" y="32.7" transform="rotate(-90 72.5 32.7)">1K</text>
<text x="37.4" y="39.1">MICN1</text>
<text x="37.4" y="41.3">MICP1</text>
<text x="47.2" y="40.6">C3011</text>
<text x="47.2" y="38.5">C3010</text>
<text x="50.5" y="38.6">100n</text>
<text x="50.7" y="40.6">100n</text>
<text x="67.4" y="40" transform="rotate(-90 67.4 40)">C3012</text>
<text x="69.3" y="39.7" transform="rotate(-90 69.3 39.7)">100p</text>
<text x="70.8" y="40" transform="rotate(-90 70.8 40)">R3012</text>
<text x="72.5" y="39.5" transform="rotate(-90 72.5 39.5)">1K5</text>
<text x="73.2" y="36.1">C3013</text>
<text x="73.7" y="38">10u</text>
<text x="88.1" y="41.2">AUXMICP_D</text>
<text x="173.6" y="38.4" transform="rotate(-90 173.6 38.4)">1u0</text>
<text x="175.5" y="38.9" transform="rotate(-90 175.5 38.9)">C3005</text>
<text x="180.9" y="39.5">R3005</text>
<text x="181.1" y="41.1">100R</text>
<text x="186.9" y="40">GPIO_AUDIO_EN</text>
<text x="63.3" y="46.1" transform="rotate(-90 63.3 46.1)">33p</text>
<text x="65.5" y="46.1" transform="rotate(-90 65.5 46.1)">33p</text>
<text x="178.4" y="44.4" transform="rotate(-90 178.4 44.4)">C3006</text>
<text x="180.3" y="44.1" transform="rotate(-90 180.3 44.1)">100n</text>
<text x="63.3" y="49.3" transform="rotate(-90 63.3 49.3)">C3019</text>
<text x="65.5" y="49.3" transform="rotate(-90 65.5 49.3)">C3020</text>
<text x="178.4" y="59.8" transform="rotate(-90 178.4 59.8)">C3036</text>
<text x="180.3" y="59.2" transform="rotate(-90 180.3 59.2)">39p</text>
<text x="196.4" y="59.1">P3004</text>
<text x="157.3" y="61">SPOUT+</text>
<text x="180.3" y="65.8" transform="rotate(-90 180.3 65.8)">33p</text>
<text x="157.5" y="69.8">SPOUT-</text>
<text x="178.4" y="66.4" transform="rotate(-90 178.4 66.4)">C3037</text>
<text x="196.4" y="67.9">P3003</text>
<text x="57.6" y="76.3" transform="rotate(-90 57.6 76.3)">R3016</text>
<text x="59.3" y="75.5" transform="rotate(-90 59.3 75.5)">1K</text>
<text x="178.4" y="73" transform="rotate(-90 178.4 73)">C3038</text>
<text x="180.3" y="72.4" transform="rotate(-90 180.3 72.4)">39p</text>
<text x="38.5" y="79.8">MICP0</text>
<text x="49" y="82.2">C3015</text>
<text x="57.6" y="81.8" transform="rotate(-90 57.6 81.8)">R3017</text>
<text x="59.3" y="81.2" transform="rotate(-90 59.3 81.2)">1K5</text>
<text x="67.7" y="81.9">1800R</text>
<text x="67.7" y="79.9">L3001</text>
<text x="35.6" y="85.1" transform="rotate(-90 35.6 85.1)">C3029</text>
<text x="37.5" y="84.5" transform="rotate(-90 37.5 84.5)">10u</text>
<text x="38.5" y="88.6">MICN0</text>
<text x="49.3" y="84.1">100n</text>
<text x="52.3" y="84.4">C3016</text>
<text x="52.6" y="86.3">100n</text>
<text x="57.6" y="88.4" transform="rotate(-90 57.6 88.4)">R3018</text>
<text x="59.3" y="87.8" transform="rotate(-90 59.3 87.8)">1K5</text>
<text x="67.7" y="88.5">1800R</text>
<text x="67.7" y="86.5">L3002</text>
<text x="75.1" y="85.1" transform="rotate(-90 75.1 85.1)">C3017</text>
<text x="77" y="84.7" transform="rotate(-90 77 84.7)">100p</text>
<text x="57.6" y="93.8" transform="rotate(-90 57.6 93.8)">R3019</text>
<text x="59.3" y="93.1" transform="rotate(-90 59.3 93.1)">1K</text>
<text x="76.4" y="94.5" transform="rotate(-90 76.4 94.5)">C3014</text>
<text x="76.5" y="91.1" transform="rotate(-90 76.5 91.1)">33p</text>
<text x="78.6" y="91.1" transform="rotate(-90 78.6 91.1)">33p</text>
<text x="78.6" y="94.4" transform="rotate(-90 78.6 94.4)">C3021</text>
<text x="175.3" y="95.6" transform="rotate(-90 175.3 95.6)">C3030</text>
<text x="175.4" y="92.2" transform="rotate(-90 175.4 92.2)">33p</text>
<text x="166.1" y="97.2">MP3_OUTR</text>
<text x="183.1" y="97.9">R3008</text>
<text x="183.6" y="96.2">33R</text>
<text x="188.6" y="96.4">L3010</text>
<text x="189.1" y="98.4">2K5</text>
<text x="201.3" y="97.2">AUXSP_R</text>
<text x="166.2" y="107">MP3_OUTL</text>
<text x="175.1" y="102.6" transform="rotate(-90 175.1 102.6)">C3031</text>
<text x="177" y="102.3" transform="rotate(-90 177 102.3)">100p</text>
<text x="183.1" y="107.8">R3009</text>
<text x="183.6" y="106.1">33R</text>
<text x="188.6" y="106.3">L3011</text>
<text x="201.3" y="107.1">AUXSP_L</text>
<text x="59.3" y="114" transform="rotate(-90 59.3 114)">1K</text>
<text x="175.3" y="110.9" transform="rotate(-90 175.3 110.9)">33p</text>
<text x="189.1" y="108.3">2K5</text>
<text x="38.5" y="118.2">MICP2</text>
<text x="57.6" y="114.7" transform="rotate(-90 57.6 114.7)">R3022</text>
<text x="59.3" y="119.7" transform="rotate(-90 59.3 119.7)">1K5</text>
<text x="67.7" y="118.4">L3007</text>
<text x="175.3" y="114.2" transform="rotate(-90 175.3 114.2)">C3032</text>
<text x="35.6" y="123.5" transform="rotate(-90 35.6 123.5)">C3007</text>
<text x="37.5" y="122.9" transform="rotate(-90 37.5 122.9)">10u</text>
<text x="49" y="120.6">C3008</text>
<text x="49.3" y="122.5">100n</text>
<text x="52.3" y="122.9">C3009</text>
<text x="52.6" y="124.7">100n</text>
<text x="57.6" y="120.2" transform="rotate(-90 57.6 120.2)">R3023</text>
<text x="67.7" y="120.3">1800R</text>
<text x="67.7" y="124.9">L3008</text>
<text x="75.1" y="123.5" transform="rotate(-90 75.1 123.5)">C3026</text>
<text x="77" y="123.2" transform="rotate(-90 77 123.2)">100p</text>
<text x="38.5" y="127">MICN2</text>
<text x="57.6" y="126.8" transform="rotate(-90 57.6 126.8)">R3024</text>
<text x="59.3" y="126.3" transform="rotate(-90 59.3 126.3)">1K5</text>
<text x="59.3" y="131.5" transform="rotate(-90 59.3 131.5)">1K</text>
<text x="67.7" y="126.9">1800R</text>
<text x="76.5" y="129.5" transform="rotate(-90 76.5 129.5)">33p</text>
<text x="78.6" y="129.5" transform="rotate(-90 78.6 129.5)">33p</text>
<text x="204.9" y="129" transform="rotate(-90 204.9 129)">R3014</text>
<text x="206.5" y="128.3" transform="rotate(-90 206.5 128.3)">0R</text>
<text x="57.6" y="132.3" transform="rotate(-90 57.6 132.3)">R3025</text>
<text x="76.4" y="133" transform="rotate(-90 76.4 133)">C3027</text>
<text x="78.6" y="132.9" transform="rotate(-90 78.6 132.9)">C3028</text>
<text x="172.3" y="135.8">AUXMICP_D</text>
<text x="187.5" y="134.8">L3009</text>
<text x="187.7" y="136.8">120R</text>
<text x="190.8" y="137.2">L3012</text>
<text x="200" y="132.1">U3002</text>
<text x="205.6" y="132.9">2</text>
<text x="207.1" y="133">ADG719BRT</text>
<text x="229.7" y="136.7">AUXMICP_D1</text>
<text x="171.4" y="140.2">ANA_SWCTRL</text>
<text x="172.2" y="138">TV_OUT_HP</text>
<text x="184.6" y="143.9" transform="rotate(-90 184.6 143.9)">75R</text>
<text x="189.1" y="143.8" transform="rotate(-90 189.1 143.8)">47p</text>
<text x="191.3" y="138.5">1u8</text>
<text x="196.8" y="143.8" transform="rotate(-90 196.8 143.8)">47p</text>
<text x="205.6" y="142.9">3</text>
<text x="182.9" y="144.4" transform="rotate(-90 182.9 144.4)">R3015</text>
<text x="187.2" y="144.4" transform="rotate(-90 187.2 144.4)">C3039</text>
<text x="194.9" y="144.4" transform="rotate(-90 194.9 144.4)">C3035</text>
<text x="31.7" y="154.3">RCV_P</text>
<text x="54.5" y="155.5">1800R</text>
<text x="54.6" y="153.5">L3003</text>
<text x="31.6" y="160.9">RCV_N</text>
<text x="41" y="158.7" transform="rotate(-90 41 158.7)">C3033</text>
<text x="42.9" y="158.4" transform="rotate(-90 42.9 158.4)">100p</text>
<text x="54.6" y="160.1">L3004</text>
<text x="59.7" y="158.7" transform="rotate(-90 59.7 158.7)">C3023</text>
<text x="61.6" y="158.4" transform="rotate(-90 61.6 158.4)">100p</text>
<text x="75.4" y="156.6">R1206B32</text>
<text x="41.4" y="164.7" transform="rotate(-90 41.4 164.7)">33p</text>
<text x="43.4" y="164.7" transform="rotate(-90 43.4 164.7)">33p</text>
<text x="43.5" y="168" transform="rotate(-90 43.5 168)">C3034</text>
<text x="54.5" y="162.1">1800R</text>
<text x="59.7" y="166.3" transform="rotate(-90 59.7 166.3)">C3024</text>
<text x="61.6" y="165.8" transform="rotate(-90 61.6 165.8)">33p</text>
<text x="63" y="166.3" transform="rotate(-90 63 166.3)">C3025</text>
<text x="64.9" y="165.8" transform="rotate(-90 64.9 165.8)">33p</text>
<text x="41.3" y="168.2" transform="rotate(-90 41.3 168.2)">C3022</text>
<text x="222.7" y="172.5">Drawn by</text>
<text x="222.9" y="170.3">Engineer</text>
<text x="222.2" y="174.7">R&amp;D CHK</text>
<text x="222.6" y="179.1">MFG ENGR CHK</text>
<text x="222.7" y="176.9">DOC CTRL CHK</text>
<text x="233.5" y="175">TITLE</text>
<text x="256.5" y="174.7">Size</text>
<text x="183.9" y="181.3">Changed by</text>
<text x="199.5" y="181.3">Date Changed</text>
<text x="214.8" y="181.3">Time Changed</text>
<text x="222.3" y="181.3">QA CHK</text>
<text x="233.4" y="181.3">VER</text>
<text x="238.3" y="181.3">Model Number</text>
<text x="248.7" y="181.6">Sheet</text>
<text x="254.1" y="181.6">of</text>
</g>
<g font-size=".8">
<text x="181.1" y="28.6">C1</text>
<text x="181.1" y="25.3">A1</text>
<text x="181.1" y="26.4">A3</text>
<text x="181.1" y="29.7">C3</text>
<text x="183.3" y="24.2">B3</text>
<text x="187.9" y="26.4">A2</text>
<text x="187.9" y="28.6">C2</text>
<text x="182.2" y="33">B1</text>
<text x="185.5" y="33">B2</text>
<text x="182.4" y="61.8">470R</text>
<text x="185.2" y="61.8">L3005</text>
<text x="195.2" y="60.4">1</text>
<text x="182.4" y="68.5">470R</text>
<text x="185.2" y="68.4">L3006</text>
<text x="195.2" y="69.2">1</text>
<text x="74.9" y="73.2">CLOSE TO MICROPHONE</text>
<text x="92.6" y="84.9" transform="rotate(-90 92.6 84.9)">P3001</text>
<text x="94.2" y="88.7" transform="rotate(-90 94.2 88.7)">SOM4013SL-G422-C1033-HS</text>
<text x="74.9" y="111.6">CLOSE TO MICROPHONE</text>
<text x="92.6" y="123.3" transform="rotate(-90 92.6 123.3)">P3005</text>
<text x="94.2" y="127.1" transform="rotate(-90 94.2 127.1)">SOM4013SL-G422-C1033-HS</text>
<text x="200.1" y="137.3">4</text>
<text x="200.1" y="135.1">6</text>
<text x="201.2" y="137.3">S1</text>
<text x="201.2" y="135.1">S2</text>
<text x="204.4" y="134.1">VDD</text>
<text x="208.7" y="136.2">D</text>
<text x="210" y="136.2">5</text>
<text x="180.9" y="143.5">1%</text>
<text x="200.1" y="139.5">1</text>
<text x="201.2" y="139.5">IN</text>
<text x="204.4" y="141.7">GND</text>
<text x="222" y="171.4">chunhua.wang</text>
<text x="222" y="173.6">chunhua.wang</text>
<text x="183" y="182.4">chunhua.wang</text>
<text x="196" y="182.4">Monday, September 13, 2010</text>
<text x="214.1" y="182.4">1:40:56 pm</text>
</g>
<g font-size=".7">
<text x="77.2" y="24.2">2-I12</text>
<text x="152.7" y="26.2">2-I10,3-E8,8-F5</text>
<text x="193.7" y="26.4">3-C8</text>
<text x="193.7" y="28.6">3-D8</text>
<text x="41.7" y="40.7">2-H10</text>
<text x="41.7" y="38.5">2-H10</text>
<text x="85" y="41.6">3-F9</text>
<text x="183.9" y="40.5">1-E3</text>
<text x="162.6" y="60.5">3-B9</text>
<text x="162.6" y="69.3">3-B9</text>
<text x="42.8" y="79.1">2-H10</text>
<text x="42.8" y="88">2-H10</text>
<text x="172.5" y="97.6">2-I10,8-F5</text>
<text x="198.1" y="96.8">9-C1</text>
<text x="172.5" y="107.5">2-I10,3-B8,8-F5</text>
<text x="198.1" y="106.6">9-C1</text>
<text x="42.8" y="117.6">2-H10</text>
<text x="42.8" y="126.4">2-H10</text>
<text x="179.1" y="135.2">3-B4</text>
<text x="179.1" y="137.4">2-J10</text>
<text x="226.7" y="137.1">9-D1</text>
<text x="179.1" y="139.6">2-H10</text>
<text x="36.2" y="154.7">2-I10</text>
<text x="36.2" y="161.3">2-I10</text>
</g>
<g font-size=".5">
<text x="182.7" y="29">BYPASS</text>
<text x="182.7" y="25.7">INM</text>
<text x="182.7" y="26.8">INP</text>
<text x="184" y="25.4">VP</text>
<text x="185.6" y="26.8">OUTA</text>
<text x="185.6" y="29">OUTB</text>
<text x="182.5" y="31.6">VM_P</text>
<text x="182.7" y="30.1">SHUTDOWN</text>
<text x="186.2" y="31.6">VM</text>
<text x="189.2" y="74.4" transform="rotate(-90 189.2 74.4)">R3002</text>
<text x="189.2" y="72.3" transform="rotate(-90 189.2 72.3)">VALUE</text>
<text x="191.7" y="73.6" transform="rotate(-90 191.7 73.6)">R3001</text>
<text x="193.6" y="73.7" transform="rotate(-90 193.6 73.7)">VALUE</text>
<text x="80.7" y="92.3" transform="rotate(-90 80.7 92.3)">R3020</text>
<text x="82.1" y="92.4" transform="rotate(-90 82.1 92.4)">VALUE</text>
<text x="82.9" y="92.3" transform="rotate(-90 82.9 92.3)">R3021</text>
<text x="84.3" y="92.4" transform="rotate(-90 84.3 92.4)">VALUE</text>
<text x="80.7" y="130.7" transform="rotate(-90 80.7 130.7)">R3026</text>
<text x="82.1" y="130.8" transform="rotate(-90 82.1 130.8)">VALUE</text>
<text x="82.9" y="130.7" transform="rotate(-90 82.9 130.7)">R3027</text>
<text x="84.3" y="130.8" transform="rotate(-90 84.3 130.8)">VALUE</text>
<text x="75.9" y="160.3">P3002</text>
<text x="67.5" y="165.9" transform="rotate(-90 67.5 165.9)">R3006</text>
<text x="68.9" y="165.9" transform="rotate(-90 68.9 165.9)">VALUE</text>
<text x="69.7" y="165.9" transform="rotate(-90 69.7 165.9)">R3007</text>
<text x="71.1" y="165.9" transform="rotate(-90 71.1 165.9)">VALUE</text>
</g>
</svg>
